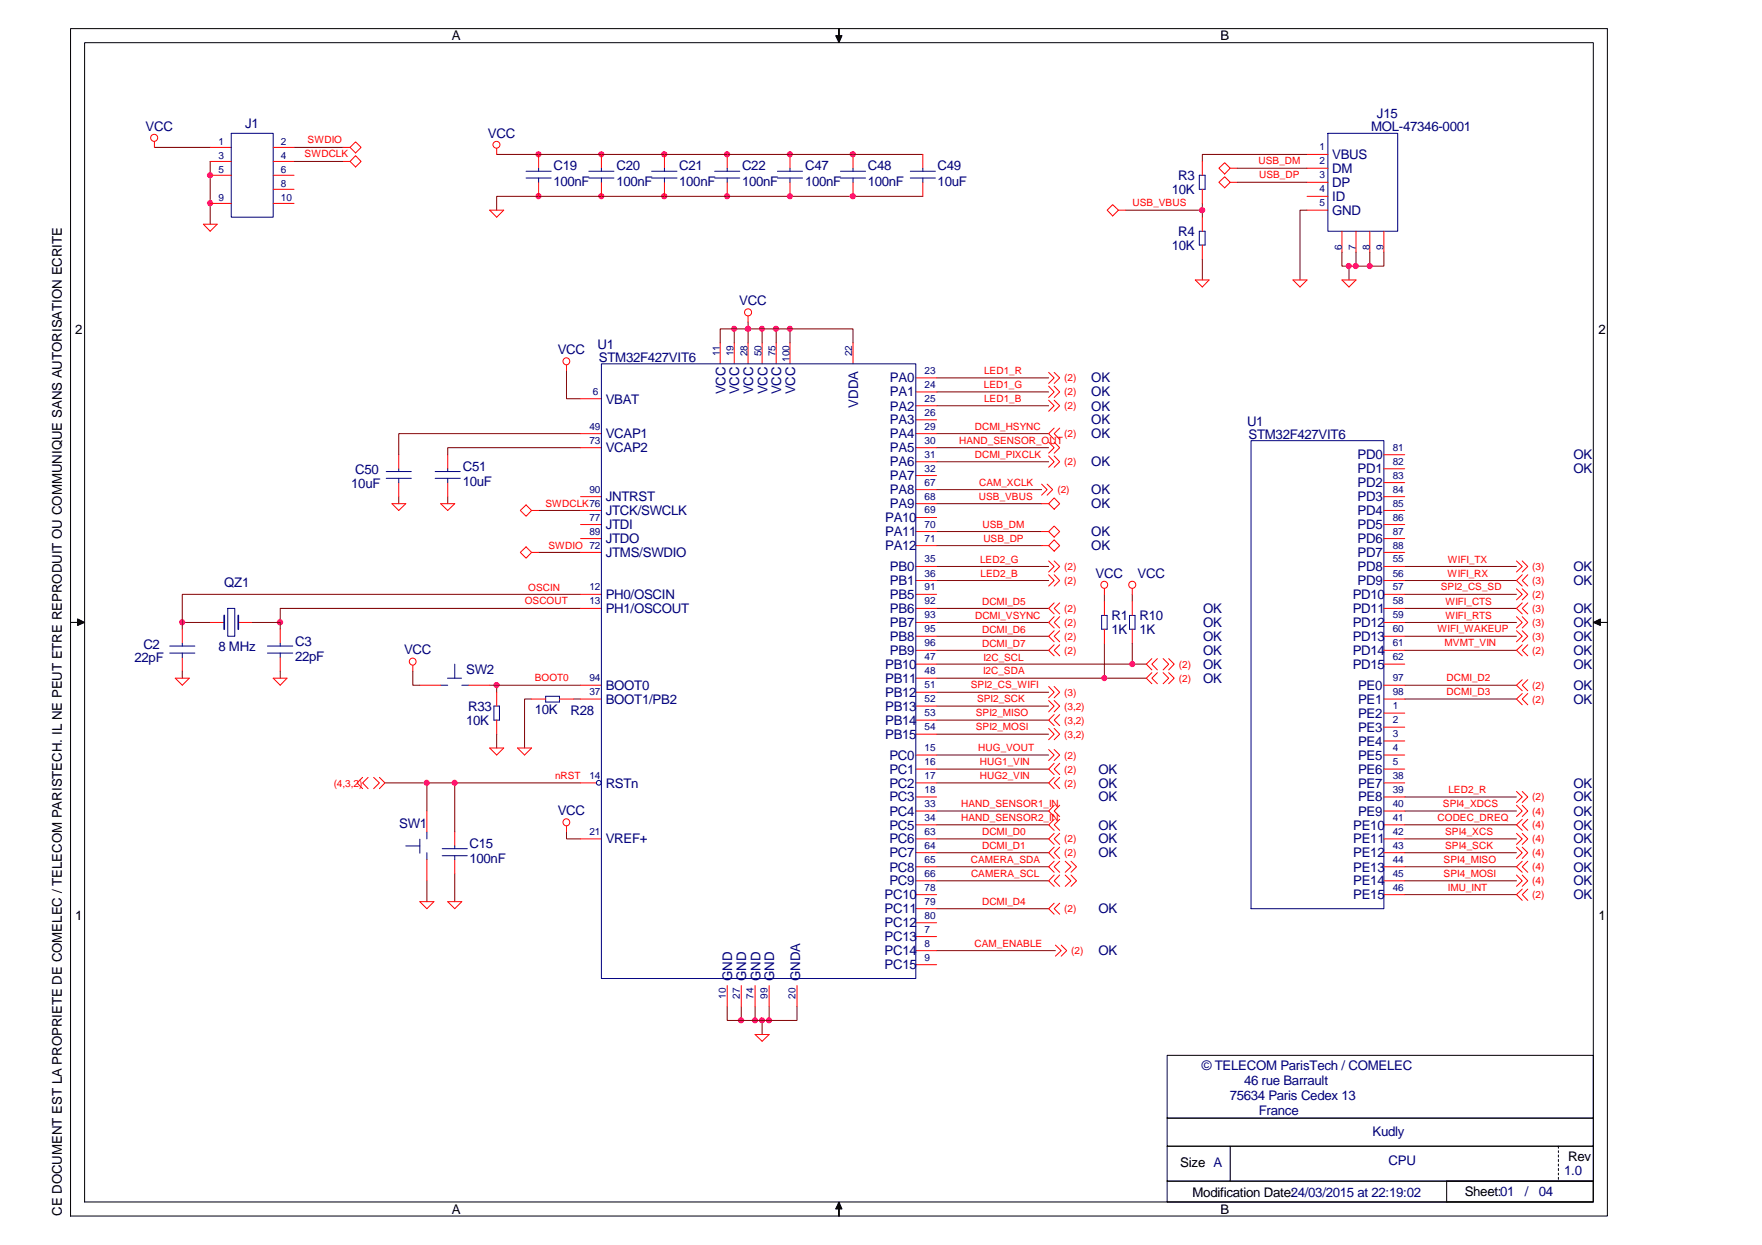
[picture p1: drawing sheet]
<svg xmlns="http://www.w3.org/2000/svg" width="297mm" height="210mm" viewBox="0 0 297 210" stroke-linecap="round" stroke-linejoin="round" font-family="sans-serif">
<path d="M26 24.8h9.4M35.4 34.3h.1M35.4 27.2v10.6M49.6 24.8h8.2M49.6 27.2h8.2" fill="none" stroke="#800000" stroke-width=".17"/>
<circle cx="35.4" cy="34.2" r=".45" fill="#f0f"/>
<circle cx="35.4" cy="34.2" r=".45" fill="none" stroke="#f0f" stroke-width=".17"/>
<path d="M35.4 29.5h.1" fill="none" stroke="#800000" stroke-width=".17"/>
<circle cx="35.4" cy="29.5" r=".44" fill="#f0f"/>
<circle cx="35.4" cy="29.5" r=".44" fill="none" stroke="#f0f" stroke-width=".17"/>
<path d="M90.8 93.1h7.1M90.8 86.1h7.1M128.5 172v2.4" fill="none" stroke="#800000" stroke-width=".17"/>
<circle cx="128.5" cy="172" r=".44" fill="#f0f"/>
<circle cx="128.5" cy="172" r=".44" fill="none" stroke="#f0f" stroke-width=".17"/>
<path d="M125 169.7v2.3" fill="none" stroke="#800000" stroke-width=".17"/>
<circle cx="124.9" cy="172" r=".45" fill="#f0f"/>
<circle cx="124.9" cy="172" r=".45" fill="none" stroke="#f0f" stroke-width=".17"/>
<path d="M127.3 169.7v2.3" fill="none" stroke="#800000" stroke-width=".17"/>
<circle cx="127.3" cy="172" r=".44" fill="#f0f"/>
<circle cx="127.3" cy="172" r=".44" fill="none" stroke="#f0f" stroke-width=".17"/>
<path d="M129.7 169.7v2.3" fill="none" stroke="#800000" stroke-width=".17"/>
<circle cx="129.6" cy="172" r=".45" fill="#f0f"/>
<circle cx="129.6" cy="172" r=".45" fill="none" stroke="#f0f" stroke-width=".17"/>
<path d="M157.9 73.1h18.9M157.9 77.9h18.9M30.7 104.9h4.7M30.7 113.2v1.1M47.2 113.2v1.1M157.9 104.9h18.9M157.9 153.2h18.9M236.8 148.5h18.8M236.8 146.1h18.8M236.8 143.8h18.8" fill="none" stroke="#800000" stroke-width=".17"/>
<circle cx="30.7" cy="104.9" r=".46" fill="#f0f"/>
<circle cx="30.7" cy="104.9" r=".46" fill="none" stroke="#f0f" stroke-width=".17"/>
<path d="M123.8 55.5v2.3" fill="none" stroke="#800000" stroke-width=".17"/>
<circle cx="123.8" cy="55.4" r=".45" fill="#f0f"/>
<circle cx="123.8" cy="55.4" r=".45" fill="none" stroke="#f0f" stroke-width=".17"/>
<path d="M126.1 54.3v3.5M133.2 55.5v2.3M95.5 62.5v4.7h2.4" fill="none" stroke="#800000" stroke-width=".17"/>
<circle cx="133.2" cy="55.4" r=".44" fill="#f0f"/>
<circle cx="133.2" cy="55.4" r=".44" fill="none" stroke="#f0f" stroke-width=".17"/>
<path d="M130.8 55.5v2.3" fill="none" stroke="#800000" stroke-width=".17"/>
<circle cx="130.8" cy="55.4" r=".45" fill="#f0f"/>
<circle cx="130.8" cy="55.4" r=".45" fill="none" stroke="#f0f" stroke-width=".17"/>
<path d="M128.5 55.5v2.3" fill="none" stroke="#800000" stroke-width=".17"/>
<circle cx="128.5" cy="55.4" r=".44" fill="#f0f"/>
<circle cx="128.5" cy="55.4" r=".44" fill="none" stroke="#f0f" stroke-width=".17"/>
<path d="M126.1 55.5h17.7v2.3" fill="none" stroke="#800000" stroke-width=".17"/>
<circle cx="126.1" cy="55.4" r=".44" fill="#f0f"/>
<circle cx="126.1" cy="55.4" r=".44" fill="none" stroke="#f0f" stroke-width=".17"/>
<path d="M97.9 100.2h-67.2v5.9M97.9 102.6h-50.7v2.3" fill="none" stroke="#800000" stroke-width=".17"/>
<circle cx="47.2" cy="104.9" r=".46" fill="#f0f"/>
<circle cx="47.2" cy="104.9" r=".46" fill="none" stroke="#f0f" stroke-width=".17"/>
<path d="M90.8 33.1h.1M42.5 104.9h4.7v1.2M72 148.5v3.5M76.7 147.3v4.7M122.6 169.7v2.3h11.8v-2.3" fill="none" stroke="#800000" stroke-width=".17"/>
<circle cx="90.8" cy="33.1" r=".45" fill="#f0f"/>
<circle cx="90.8" cy="33.1" r=".45" fill="none" stroke="#f0f" stroke-width=".17"/>
<path d="M101.4 33.1h.1" fill="none" stroke="#800000" stroke-width=".17"/>
<circle cx="101.4" cy="33.1" r=".44" fill="#f0f"/>
<circle cx="101.4" cy="33.1" r=".44" fill="none" stroke="#f0f" stroke-width=".17"/>
<path d="M112 33.1h.1" fill="none" stroke="#800000" stroke-width=".17"/>
<circle cx="112" cy="33.1" r=".46" fill="#f0f"/>
<circle cx="112" cy="33.1" r=".46" fill="none" stroke="#f0f" stroke-width=".17"/>
<path d="M122.6 33.1h.1" fill="none" stroke="#800000" stroke-width=".17"/>
<circle cx="122.6" cy="33.1" r=".45" fill="#f0f"/>
<circle cx="122.6" cy="33.1" r=".45" fill="none" stroke="#f0f" stroke-width=".17"/>
<path d="M143.8 26h.1M236.8 95.5h18.8M236.8 97.9h18.8M236.8 104.9h18.8M236.8 102.6h18.8M157.9 129.7h18.9M157.9 132h18.9" fill="none" stroke="#800000" stroke-width=".17"/>
<circle cx="143.8" cy="26" r=".46" fill="#f0f"/>
<circle cx="143.8" cy="26" r=".46" fill="none" stroke="#f0f" stroke-width=".17"/>
<path d="M90.8 26h.1" fill="none" stroke="#800000" stroke-width=".17"/>
<circle cx="90.8" cy="26" r=".45" fill="#f0f"/>
<circle cx="90.8" cy="26" r=".45" fill="none" stroke="#f0f" stroke-width=".17"/>
<path d="M101.4 26h.1" fill="none" stroke="#800000" stroke-width=".17"/>
<circle cx="101.4" cy="26" r=".44" fill="#f0f"/>
<circle cx="101.4" cy="26" r=".44" fill="none" stroke="#f0f" stroke-width=".17"/>
<path d="M112 26h.1" fill="none" stroke="#800000" stroke-width=".17"/>
<circle cx="112" cy="26" r=".46" fill="#f0f"/>
<circle cx="112" cy="26" r=".46" fill="none" stroke="#f0f" stroke-width=".17"/>
<path d="M122.6 26h.1" fill="none" stroke="#800000" stroke-width=".17"/>
<circle cx="122.6" cy="26" r=".45" fill="#f0f"/>
<circle cx="122.6" cy="26" r=".45" fill="none" stroke="#f0f" stroke-width=".17"/>
<path d="M133.2 26h.1" fill="none" stroke="#800000" stroke-width=".17"/>
<circle cx="133.2" cy="26" r=".44" fill="#f0f"/>
<circle cx="133.2" cy="26" r=".44" fill="none" stroke="#f0f" stroke-width=".17"/>
<path d="M83.7 26h71.9M133.2 33.1h.1M155.6 33.1h-71.9v2.3" fill="none" stroke="#800000" stroke-width=".17"/>
<circle cx="133.2" cy="33.1" r=".44" fill="#f0f"/>
<circle cx="133.2" cy="33.1" r=".44" fill="none" stroke="#f0f" stroke-width=".17"/>
<path d="M143.8 33.1h.1" fill="none" stroke="#800000" stroke-width=".17"/>
<circle cx="143.8" cy="33.1" r=".46" fill="#f0f"/>
<circle cx="143.8" cy="33.1" r=".46" fill="none" stroke="#f0f" stroke-width=".17"/>
<g fill="none" stroke="#800000" stroke-width=".17">
<path d="M126.1 55.5h-4.7v2.3M97.9 73.1h-30.7v3.6M97.9 75.5h-22.4v1.2M157.9 68.4h18.9M157.9 66.1h18.9M157.9 63.7h18.9M67.2 83.7v1.2M75.5 83.7v1.2M96.7 117.9h1.2M157.9 102.6h18.9M157.9 107.3h18.9M157.9 109.6h18.9"/>
<path d="M157.9 114.3h35.3M157.9 112h35.3M236.8 115.5h18.8M236.8 117.9h18.8M236.8 150.8h18.8"/>
</g>
<circle cx="126.1" cy="55.4" r=".44" fill="#f0f"/>
<circle cx="126.1" cy="55.4" r=".44" fill="none" stroke="#f0f" stroke-width=".17"/>
<path d="M89.6 117.9h-1.2v8.2M186.2 108.5v5.8M95.5 140.3v1.1h2.4" fill="none" stroke="#800000" stroke-width=".17"/>
<circle cx="186.2" cy="114.3" r=".44" fill="#f0f"/>
<circle cx="186.2" cy="114.3" r=".44" fill="none" stroke="#f0f" stroke-width=".17"/>
<path d="M190.9 108.5v3.5" fill="none" stroke="#800000" stroke-width=".17"/>
<circle cx="190.9" cy="112" r=".44" fill="#f0f"/>
<circle cx="190.9" cy="112" r=".44" fill="none" stroke="#f0f" stroke-width=".17"/>
<path d="M226.2 42.5v2.4h7.1v-2.4M230.9 42.5v2.4M157.9 92h17.7M157.9 89.6h17.7M157.9 84.9h17.7M157.9 82.5h17.7M186.2 100.2v1.2M190.9 100.2v1.2M236.8 139.1h18.8M157.9 141.4h18.9M157.9 143.8h18.9M157.9 160.3h20" fill="none" stroke="#800000" stroke-width=".17"/>
<circle cx="230.9" cy="44.8" r=".44" fill="#f0f"/>
<circle cx="230.9" cy="44.8" r=".44" fill="none" stroke="#f0f" stroke-width=".17"/>
<path d="M228.6 42.5v2.4" fill="none" stroke="#800000" stroke-width=".17"/>
<circle cx="228.6" cy="44.8" r=".46" fill="#f0f"/>
<circle cx="228.6" cy="44.8" r=".46" fill="none" stroke="#f0f" stroke-width=".17"/>
<path d="M227.4 44.9v2.3" fill="none" stroke="#800000" stroke-width=".17"/>
<circle cx="227.4" cy="44.8" r=".45" fill="#f0f"/>
<circle cx="227.4" cy="44.8" r=".45" fill="none" stroke="#f0f" stroke-width=".17"/>
<path d="M189.7 35.4h13M202.7 34.3v2.3M208.6 30.7h11.7M208.6 28.4h11.7M220.3 35.4h-1.1v11.8M220.3 26h-17.6v1.2M202.7 43.7v3.5" fill="none" stroke="#800000" stroke-width=".17"/>
<circle cx="202.7" cy="35.4" r=".46" fill="#f0f"/>
<circle cx="202.7" cy="35.4" r=".46" fill="none" stroke="#f0f" stroke-width=".17"/>
<path d="M64.9 132h33M72 132v4.7" fill="none" stroke="#800000" stroke-width=".17"/>
<circle cx="71.9" cy="132" r=".45" fill="#f0f"/>
<circle cx="71.9" cy="132" r=".45" fill="none" stroke="#f0f" stroke-width=".17"/>
<path d="M76.7 132v8.3" fill="none" stroke="#800000" stroke-width=".17"/>
<circle cx="76.6" cy="132" r=".45" fill="#f0f"/>
<circle cx="76.6" cy="132" r=".45" fill="none" stroke="#f0f" stroke-width=".17"/>
<g fill="none" stroke="#800000" stroke-width=".17">
<path d="M157.9 75.5h18.9M157.9 95.5h18.9M157.9 97.9h18.9M83.7 115.5v1.2M157.9 119h18.9M157.9 116.7h18.9M236.8 107.3h18.8M236.8 100.2h18.8M83.7 123.8v2.3M157.9 136.7h18.9M157.9 123.8h18.9M157.9 121.4h18.9"/>
<path d="M157.9 139.1h18.9M236.8 136.7h18.8M236.8 141.4h18.8"/>
</g>
<circle cx="83.7" cy="115.5" r=".45" fill="#f0f"/>
<circle cx="83.7" cy="115.5" r=".45" fill="none" stroke="#f0f" stroke-width=".17"/>
<path d="M69.6 113.2v2.3h1.2M82.5 115.5h15.4M236.8 109.6h18.8M157.9 127.3h18.9M236.8 134.4h18.8M157.9 146.1h18.9M157.9 148.5h18.9" fill="none" stroke="#800000" stroke-width=".17"/>
<g fill="none" stroke="#f00" stroke-width=".17">
<path d="M26 23.9v.9M34.3 37.8h2.3l-1.2 1.2zM35.4 24.8h3.6M35.4 27.2h3.6M35.4 29.5h3.6M35.4 34.3h3.6M46.1 24.8h3.5M46.1 27.2h3.5M46.1 29.5h3.5M46.1 34.3h3.5M46.1 31.9h3.5M57.8 24.8h1.2"/>
<path d="M57.8 27.2h1.2M59 24.8l.9-.9 1 .9-1 1zM59.9 26.2l1 1-1 1-.9-1zM82.5 35.4h2.4l-1.2 1.2zM83.7 25v1M90.8 26v2.4M90.8 30.7v2.4M101.4 26v2.4M101.4 30.7v2.4M112 26v2.4M112 30.7v2.4M122.6 26v2.4"/>
<path d="M122.6 30.7v2.4M133.2 26v2.4M133.2 30.7v2.4M143.8 26v2.4M143.8 30.7v2.4M155.6 26v2.4M155.6 30.7v2.4M186.6 35.4l1-.9 .9 .9-.9 1zM188.5 35.4h1.2M202.7 27.2v2.3M202.7 31.9v2.4M202.7 36.6v2.4"/>
<path d="M205.5 30.7l1-.9 .9 .9-.9 1zM205.5 28.4l1-1 .9 1-.9 .9zM207.4 28.4h1.2M207.4 30.7h1.2M220.3 35.4h3.6M220.3 26h3.6M220.3 28.4h3.6M220.3 30.7h3.6M220.3 33.1h3.6M226.2 39v3.5M228.6 39v3.5M230.9 39v3.5"/>
<path d="M233.3 39v3.5M121.4 57.8v3.5M123.8 57.8v3.5M126.1 53.3v1M126.1 57.8v3.5M128.5 57.8v3.5M130.8 57.8v3.5M133.2 57.8v3.5M143.8 57.8v3.5M201.5 47.2h2.3l-1.1 1.2zM202.7 41.3v2.4M218 47.2h2.3l-1.1 1.2z"/>
<path d="M226.2 47.2h2.4l-1.2 1.2zM67.2 76.7v2.3M75.5 76.7v2.3M95.5 61.6v.9M97.9 67.2h3.5M97.9 73.1h3.5M97.9 75.5h3.5M154.4 73.1h3.5M154.4 75.5h3.5M154.4 63.7h3.5M154.4 66.1h3.5M154.4 68.4h3.5"/>
<path d="M154.4 70.8h3.5M154.4 77.9h3.5M176.8 76.9l.9 1-.9 .9M176.8 67.5l.9 .9-.9 .9M176.8 65.1l.9 1-.9 .9M176.8 62.8l.9 .9-.9 .9M176.8 74.5l.9 1-.9 .9M177.7 76.9l.9 1-.9 .9M177.7 72.2l-.9 .9 .9 1M177.7 67.5l.9 .9-.9 .9M177.7 65.1l.9 1-.9 .9M177.7 62.8l.9 .9-.9 .9"/>
<path d="M177.7 74.5l.9 1-.9 .9M178.6 72.2l-.9 .9 .9 1M233.3 76.7h3.5M233.3 79h3.5M66.1 84.9h2.3l-1.2 1.2zM67.2 81.4v2.3M74.3 84.9h2.4l-1.2 1.2zM75.5 81.4v2.3M87.7 86.1l1-1 .9 1-.9 .9zM87.7 93.1l1-.9 .9 .9-.9 1zM89.6 86.1h1.2M89.6 93.1h1.2"/>
<path d="M97.9 86.1h3.5M97.9 93.1h3.5M97.9 83.7h3.5M97.9 88.4h3.5M97.9 90.8h3.5M154.4 80.2h3.5M154.4 82.5h3.5M154.4 84.9h3.5M154.4 87.2h3.5M154.4 89.6h3.5M154.4 92h3.5M154.4 95.5h3.5"/>
<path d="M154.4 97.9h3.5M175.6 81.6l.9 .9-.9 1M175.6 84.9h1.2M175.6 89.6h1.2M175.6 92h1.2M176.5 81.6l1 .9-1 1M176.8 89.6l.9-.9 .9 .9-.9 1zM176.8 94.6l.9 .9-.9 .9M176.8 96.9l.9 1-.9 .9M177.7 91l.9 1-.9 .9-.9-.9zM177.7 83.9l.9 1-.9 1-.9-1zM177.7 94.6l.9 .9-.9 .9"/>
<path d="M177.7 96.9l.9 1-.9 .9M186.2 99.2v1M190.9 99.2v1M233.3 86.1h3.5M233.3 93.1h3.5M233.3 83.7h3.5M233.3 88.4h3.5M233.3 90.8h3.5M233.3 95.5h3.5M233.3 97.9h3.5M233.3 81.4h3.5M255.6 94.6l1 .9-1 .9"/>
<path d="M255.6 99.3l1 .9-1 .9M256.6 94.6l1 .9-1 .9M256.6 96.9l-1 1 1 .9M256.6 99.3l1 .9-1 .9M257.6 96.9l-1 1 1 .9M29.5 114.3h2.4l-1.2 1.2zM30.7 106.1v2.4M30.7 110.8v2.4M35.4 104.9h2.4M40.2 104.9h2.3M46.1 114.3h2.3l-1.2 1.2zM47.2 106.1v2.4"/>
<path d="M47.2 110.8v2.4M69.6 112.2v1M70.8 115.5h3.5M79 115.5h3.5M83.7 116.7v2.3M89.6 117.9h2.4M94.3 117.9h2.4M97.9 102.6h3.5M97.9 100.2h3.5M97.9 115.5h3.5M97.9 117.9h3.5M154.4 102.6h3.5"/>
<path d="M154.4 100.2h3.5M154.4 104.9h3.5M154.4 107.3h3.5M154.4 109.6h3.5M154.4 112h3.5M154.4 114.3h3.5M154.4 116.7h3.5M154.4 119h3.5M176.8 118.1l.9 .9-.9 1M176.8 115.7l.9 1-.9 .9M177.7 104l-.9 .9 .9 1M177.7 101.6l-.9 1 .9 .9"/>
<path d="M177.7 106.3l-.9 1 .9 .9M177.7 108.7l-.9 .9 .9 1M177.7 118.1l.9 .9-.9 1M177.7 115.7l.9 1-.9 .9M178.6 104l-.9 .9 .9 1M178.6 101.6l-.9 1 .9 .9M178.6 106.3l-.9 1 .9 .9M178.6 108.7l-.9 .9 .9 1M186.2 101.4v2.4M186.2 106.1v2.4M190.9 101.4v2.4M190.9 106.1v2.4"/>
<path d="M194.2 113.4l-1 .9 1 1M194.2 111l-1 1 1 .9M195.1 113.4l-.9 .9 .9 1M195.1 111l-.9 1 .9 .9M196.1 113.4l.9 .9-.9 1M196.1 111l.9 1-.9 .9M197 113.4l.9 .9-.9 1M197 111l.9 1-.9 .9M233.3 102.6h3.5M233.3 100.2h3.5M233.3 115.5h3.5M233.3 117.9h3.5"/>
<path d="M233.3 104.9h3.5M233.3 107.3h3.5M233.3 109.6h3.5M233.3 112h3.5M255.6 104l1 .9-1 1M255.6 106.3l1 1-1 .9M256.6 101.6l-1 1 1 .9M256.6 104l1 .9-1 1M256.6 114.6l-1 .9 1 1M256.6 116.9l-1 1 1 .9M256.6 106.3l1 1-1 .9M256.6 108.7l-1 .9 1 1"/>
<path d="M257.6 101.6l-1 1 1 .9M257.6 114.6l-1 .9 1 1M257.6 116.9l-1 1 1 .9M257.6 108.7l-1 .9 1 1M61.1 131.1l-.9 .9 .9 1M62.1 131.1l-1 .9 1 1M63 131.1l1 .9-1 1M64 131.1l.9 .9-.9 1M72 136.7v3.6M82.5 126.1h2.4l-1.2 1.2zM83.7 121.4v2.4M87.2 126.1h2.4l-1.2 1.2z"/>
<path d="M95.5 139.3v1M97.9 132h2.7M154.4 132h3.5M154.4 121.4h3.5M154.4 123.8h3.5M154.4 127.3h3.5M154.4 129.7h3.5M154.4 134.4h3.5M154.4 136.7h3.5M154.4 139.1h3.5M176.8 122.8l.9 1-.9 .9M176.8 126.4l.9 .9-.9 .9"/>
<path d="M177.7 128.7l-.9 1 .9 .9M177.7 131.1l-.9 .9 .9 1M177.7 120.5l-.9 .9 .9 .9M177.7 122.8l.9 1-.9 .9M177.7 135.8l-.9 .9 .9 1M177.7 138.1l-.9 1 .9 .9M177.7 126.4l.9 .9-.9 .9M178.6 128.7l-.9 1 .9 .9M178.6 131.1l-.9 .9 .9 1M178.6 120.5l-.9 .9 .9 .9M178.6 135.8l-.9 .9 .9 1M178.6 138.1l-.9 1 .9 .9"/>
<path d="M233.3 132h3.5M233.3 127.3h3.5M233.3 129.7h3.5M233.3 134.4h3.5M233.3 136.7h3.5M233.3 139.1h3.5M233.3 120.2h3.5M233.3 122.6h3.5M233.3 124.9h3.5M255.6 135.8l1 .9-1 1M255.6 133.4l1 1-1 .9M256.6 138.1l-1 1 1 .9"/>
<path d="M256.6 135.8l1 .9-1 1M256.6 133.4l1 1-1 .9M257.6 138.1l-1 1 1 .9M70.8 152h2.3l-1.1 1.2zM72 144.9v3.6M75.5 152h2.3l-1.1 1.2zM76.7 140.3v2.3M76.7 144.9v2.4M97.9 141.4h3.5M154.4 141.4h3.5M154.4 143.8h3.5M154.4 146.1h3.5"/>
<path d="M154.4 148.5h3.5M154.4 150.8h3.5M154.4 153.2h3.5M154.4 155.6h3.5M154.4 157.9h3.5M177.7 140.5l-.9 .9 .9 1M177.7 142.8l-.9 1 .9 .9M177.7 152.3l-.9 .9 .9 .9M177.7 145.2l-.9 .9 .9 1M177.7 147.5l-.9 1 .9 .9M177.9 159.3l1 1-1 .9M178.6 140.5l-.9 .9 .9 1"/>
<path d="M178.6 142.8l-.9 1 .9 .9M178.6 152.3l-.9 .9 .9 .9M178.6 145.2l-.9 .9 .9 1M178.6 147.5l-.9 1 .9 .9M178.9 159.3l.9 1-.9 .9M179.6 145.2l.9 .9-.9 1M179.6 147.5l.9 1-.9 .9M180.5 145.2l1 .9-1 1M180.5 147.5l1 1-1 .9M233.3 141.4h3.5M233.3 143.8h3.5M233.3 146.1h3.5"/>
<path d="M233.3 148.5h3.5M233.3 150.8h3.5M255.6 142.8l1 1-1 .9M255.6 147.5l1 1-1 .9M255.6 140.5l1 .9-1 1M256.6 142.8l1 1-1 .9M256.6 145.2l-1 .9 1 1M256.6 147.5l1 1-1 .9M256.6 149.9l-1 .9 1 1M256.6 140.5l1 .9-1 1M257.6 145.2l-1 .9 1 1M257.6 149.9l-1 .9 1 1"/>
<path d="M122.6 166.2v3.5M125 166.2v3.5M127.3 174.4h2.4l-1.2 1.2zM127.3 166.2v3.5M129.7 166.2v3.5M134.4 166.2v3.5M154.4 160.3h3.5M154.4 162.6h3.5"/>
<circle cx="26" cy="23.2" r=".59"/>
<circle cx="83.7" cy="24.4" r=".58"/>
<circle cx="126.1" cy="52.7" r=".6"/>
<circle cx="95.5" cy="60.9" r=".58"/>
<circle cx="186.1" cy="98.6" r=".58"/>
<circle cx="190.9" cy="98.6" r=".6"/>
<circle cx="69.6" cy="111.5" r=".58"/>
<circle cx="95.5" cy="138.6" r=".58"/>
</g>
<g fill="none" stroke="#000080" stroke-width=".17">
<path d="M39 22.5h7.1v14.1h-7.1zM88.7 28.9h4.2M88.7 30h4.2M90.8 28.4v.5M90.8 30v.7M99.3 28.9h4.2M99.3 30h4.2M101.4 28.4v.5M101.4 30v.7M109.9 28.9h4.2M109.9 30h4.2M112 28.4v.5"/>
<path d="M112 30v.7M120.5 28.9h4.2M120.5 30h4.2M122.6 28.4v.5M122.6 30v.7M131.1 28.9h4.2M131.1 30h4.2M133.2 28.4v.5M133.2 30v.7M141.7 28.9h4.2M141.7 30h4.2M143.8 28.4v.5"/>
<path d="M143.8 30v.7M153.5 28.9h4.2M153.5 30h4.2M155.6 28.4v.5M155.6 30v.7M202.2 29.5h1v2.4h-1zM202.2 39h1v2.3h-1zM223.9 22.5h11.7v16.5h-11.7zM65.1 79.5h4.2M67.2 79v.5M73.4 79.5h4.2M75.5 79v.5"/>
<path d="M101.4 61.3h53v103.7h-53zM210.9 74.3h22.4v78.9h-22.4zM65.1 80.6h4.2M67.2 80.6v.8M73.4 80.6h4.2M75.5 80.6v.8M28.6 108.9h4.2M28.6 110.1h4.2M30.7 108.5v.4M30.7 110.1v.7M38.4 102.6h1.2v4.7h-1.2zM45.1 108.9h4.3"/>
<path d="M45.1 110.1h4.3M47.2 108.5v.4M47.2 110.1v.7M74.3 115.5h1.2M75.4 114.3h2.4M76.7 112v2.3M77.8 115.5h1.2M83.3 119h.9v2.4h-.9zM92 117.4h2.3v1h-2.3zM185.7 103.8h.9v2.3h-.9zM190.4 103.8h.9v2.3h-.9zM68.4 142.6h2.4"/>
<path d="M70.8 141.5v2.3M72 140.3v1.1M72 143.8v1.1M74.5 143.1h4.3M74.5 144.3h4.3M76.7 142.6v.5M76.7 144.3v.6"/>
<circle cx="100.9" cy="132" r=".4"/>
</g>
<path d="M37.8 103.8v2.3M40.2 103.8v2.3" fill="none" stroke="#000080" stroke-width=".28"/>
<g fill="#000">
<path d="M141.4 4.8v1.2h.5l-.5 1.2-.5-1.2h.5z" fill-rule="evenodd"/>
<path d="M11.9 104.9h1.2v-.5l1.2 .5-1.2 .6v-.6z" fill-rule="evenodd"/>
<path d="M268.6 104.9l1.2-.5v.5h1.2h-1.2v.6z" fill-rule="evenodd"/>
<path d="M141.4 202.6l.5 1.2h-.5v1.2v-1.2h-.5z" fill-rule="evenodd"/>
</g>
<g fill="none" stroke="#000" stroke-width=".17">
<path d="M11.9 4.8h259.1v200.2h-259.1zM14.3 7.2h254.3v195.4h-254.3zM141.4 4.8v1.2h.5l-.5 1.2-.5-1.2h.5zM11.9 104.9h1.2v-.5l1.2 .5-1.2 .6v-.6zM268.6 104.9l1.2-.5v.5h1.2h-1.2v.6zM196.8 177.9h71.8v10.6h-71.8zM196.8 199.1h71.8v3.5h-71.8zM196.8 188.5h71.8v4.8h-71.8zM196.8 193.3h71.8v5.8h-71.8zM207.4 193.3v5.8M243.9 199.1h24.7v3.5h-24.7zM262.7 193.3v.3"/>
<path d="M262.7 194v.3M262.7 194.7v.4M262.7 195.5v.3M262.7 196.3v.3M262.7 197v.4M262.7 197.8v.3M262.7 198.5v.3M141.4 202.6l.5 1.2h-.5v1.2v-1.2h-.5z"/>
</g>
<g font-size="2.2">
<text x="76.2" y="6.8">A</text>
<text x="205.7" y="6.8">B</text>
<text x="12.7" y="56.3">2</text>
<text x="269.4" y="56.3">2</text>
<text x="12.7" y="155.2">1</text>
<text x="269.4" y="155.2">1</text>
<text x="199" y="196.8">Size A</text>
<text x="264.4" y="195.7">Rev</text>
<text x="201" y="201.8">Modification Date:24/03/2015 at 22:19:02</text>
<text x="246.9" y="201.7">Sheet:01</text>
<text x="10.4" y="205" transform="rotate(-90 10.4 205)">CE DOCUMENT EST LA PROPRIETE DE COMELEC / TELECOM PARISTECH. IL NE PEUT ETRE REPRODUIT OU COMMUNIQUE SANS AUTORISATION ECRITE</text>
<text x="76.2" y="204.6">A</text>
<text x="205.7" y="204.6">B</text>
</g>
<g font-size="2.2" fill="#000080">
<text x="24.6" y="22">VCC</text>
<text x="41.3" y="21.6">J1</text>
<text x="82.3" y="23.2">VCC</text>
<text x="231.1" y="22.1">MOL-47346-0001</text>
<text x="232.1" y="19.9">J15</text>
<text x="93.3" y="28.7">C19</text>
<text x="103.9" y="28.7">C20</text>
<text x="114.5" y="28.7">C21</text>
<text x="125.1" y="28.7">C22</text>
<text x="135.7" y="28.7">C47</text>
<text x="146.3" y="28.7">C48</text>
<text x="158.1" y="28.7">C49</text>
<text x="224.6" y="26.8">VBUS</text>
<text x="224.6" y="29.2">DM</text>
<text x="93.3" y="31.3">100nF</text>
<text x="103.9" y="31.3">100nF</text>
<text x="114.5" y="31.3">100nF</text>
<text x="125.1" y="31.3">100nF</text>
<text x="135.7" y="31.3">100nF</text>
<text x="146.3" y="31.3">100nF</text>
<text x="158.1" y="31.3">10uF</text>
<text x="197.5" y="32.7">10K</text>
<text x="198.6" y="30.4">R3</text>
<text x="224.6" y="31.5">DP</text>
<text x="224.6" y="33.9">ID</text>
<text x="198.6" y="39.8">R4</text>
<text x="224.6" y="36.2">GND</text>
<text x="197.5" y="42.1">10K</text>
<text x="124.6" y="51.4">VCC</text>
<text x="94" y="59.7">VCC</text>
<text x="100.7" y="58.9">U1</text>
<text x="101" y="61.1">STM32F427VIT6</text>
<text x="150" y="64.5">PA0</text>
<text x="184" y="64.5">OK</text>
<text x="102.1" y="68">VBAT</text>
<text x="122.3" y="66.5" transform="rotate(-90 122.3 66.5)">VCC</text>
<text x="124.6" y="66.5" transform="rotate(-90 124.6 66.5)">VCC</text>
<text x="127" y="66.5" transform="rotate(-90 127 66.5)">VCC</text>
<text x="129.4" y="66.5" transform="rotate(-90 129.4 66.5)">VCC</text>
<text x="131.7" y="66.5" transform="rotate(-90 131.7 66.5)">VCC</text>
<text x="134.1" y="66.5" transform="rotate(-90 134.1 66.5)">VCC</text>
<text x="144.7" y="68.7" transform="rotate(-90 144.7 68.7)">VDDA</text>
<text x="150" y="66.8">PA1</text>
<text x="150" y="69.2">PA2</text>
<text x="150" y="71.5">PA3</text>
<text x="184" y="66.8">OK</text>
<text x="184" y="69.2">OK</text>
<text x="184" y="71.5">OK</text>
<text x="210.2" y="71.8">U1</text>
<text x="102.1" y="73.9">VCAP1</text>
<text x="102.1" y="76.3">VCAP2</text>
<text x="150" y="73.9">PA4</text>
<text x="150" y="76.3">PA5</text>
<text x="184" y="73.9">OK</text>
<text x="210.5" y="74">STM32F427VIT6</text>
<text x="228.9" y="77.4">PD0</text>
<text x="265.3" y="77.4">OK</text>
<text x="59.2" y="82.3">10uF</text>
<text x="59.9" y="79.9">C50</text>
<text x="78" y="79.4">C51</text>
<text x="78" y="82">10uF</text>
<text x="150" y="78.6">PA6</text>
<text x="150" y="81">PA7</text>
<text x="150" y="83.4">PA8</text>
<text x="184" y="78.6">OK</text>
<text x="184" y="83.4">OK</text>
<text x="228.9" y="82.2">PD2</text>
<text x="228.9" y="79.8">PD1</text>
<text x="265.3" y="79.8">OK</text>
<text x="102.1" y="89.2">JTDI</text>
<text x="102.1" y="86.9">JTCK/SWCLK</text>
<text x="102.1" y="84.5">JNTRST</text>
<text x="149.2" y="88.1">PA10</text>
<text x="150" y="85.7">PA9</text>
<text x="184" y="85.7">OK</text>
<text x="228.9" y="89.2">PD5</text>
<text x="228.9" y="86.9">PD4</text>
<text x="228.9" y="84.5">PD3</text>
<text x="102.1" y="93.9">JTMS/SWDIO</text>
<text x="102.1" y="91.6">JTDO</text>
<text x="149.2" y="92.8">PA12</text>
<text x="149.2" y="90.4">PA11</text>
<text x="184" y="90.4">OK</text>
<text x="184" y="92.8">OK</text>
<text x="228.9" y="93.9">PD7</text>
<text x="228.9" y="91.6">PD6</text>
<text x="37.8" y="98.9">QZ1</text>
<text x="102.1" y="101">PH0/OSCIN</text>
<text x="150" y="98.6">PB1</text>
<text x="150" y="96.3">PB0</text>
<text x="150" y="101">PB5</text>
<text x="184.7" y="97.4">VCC</text>
<text x="191.8" y="97.4">VCC</text>
<text x="228" y="101">PD10</text>
<text x="228.9" y="98.6">PD9</text>
<text x="228.9" y="96.3">PD8</text>
<text x="265.3" y="96.3">OK</text>
<text x="265.3" y="98.6">OK</text>
<text x="102.1" y="103.3">PH1/OSCOUT</text>
<text x="150" y="105.7">PB7</text>
<text x="150" y="103.3">PB6</text>
<text x="187.4" y="104.5">R1</text>
<text x="187.4" y="106.9">1K</text>
<text x="192.1" y="104.5">R10</text>
<text x="192.1" y="106.9">1K</text>
<text x="202.8" y="103.3">OK</text>
<text x="202.8" y="105.7">OK</text>
<text x="228" y="105.7">PD12</text>
<text x="228" y="103.3">PD11</text>
<text x="265.3" y="103.3">OK</text>
<text x="265.3" y="105.7">OK</text>
<text x="22.7" y="111.7">22pF</text>
<text x="24.2" y="109.3">C2</text>
<text x="36.8" y="109.8">8 MHz</text>
<text x="49.7" y="108.8">C3</text>
<text x="49.7" y="111.4">22pF</text>
<text x="68.1" y="110.3">VCC</text>
<text x="78.6" y="113.6">SW2</text>
<text x="149.2" y="112.8">PB10</text>
<text x="150" y="110.4">PB9</text>
<text x="150" y="108.1">PB8</text>
<text x="202.8" y="108.1">OK</text>
<text x="202.8" y="110.4">OK</text>
<text x="202.8" y="112.8">OK</text>
<text x="228" y="112.8">PD15</text>
<text x="228" y="110.4">PD14</text>
<text x="228" y="108.1">PD13</text>
<text x="265.3" y="112.8">OK</text>
<text x="265.3" y="110.4">OK</text>
<text x="265.3" y="108.1">OK</text>
<text x="78.9" y="119.8">R33</text>
<text x="102.1" y="116.3">BOOT0</text>
<text x="102.1" y="118.7">BOOT1/PB2</text>
<text x="149.2" y="119.8">PB13</text>
<text x="149.2" y="115.1">PB11</text>
<text x="149.2" y="117.5">PB12</text>
<text x="202.8" y="115.1">OK</text>
<text x="228.9" y="118.7">PE1</text>
<text x="228.9" y="116.3">PE0</text>
<text x="265.3" y="118.7">OK</text>
<text x="265.3" y="116.3">OK</text>
<text x="78.6" y="122.2">10K</text>
<text x="90.2" y="120.4">10K</text>
<text x="96.2" y="120.6">R28</text>
<text x="149.2" y="124.5">PB15</text>
<text x="149.2" y="122.2">PB14</text>
<text x="228.9" y="125.7">PE4</text>
<text x="228.9" y="123.4">PE3</text>
<text x="228.9" y="121">PE2</text>
<text x="149.9" y="128.1">PC0</text>
<text x="149.9" y="130.4">PC1</text>
<text x="185.2" y="130.4">OK</text>
<text x="228.9" y="130.4">PE6</text>
<text x="228.9" y="128.1">PE5</text>
<text x="94" y="137.4">VCC</text>
<text x="102.1" y="132.8">RSTn</text>
<text x="149.9" y="137.5">PC4</text>
<text x="149.9" y="135.1">PC3</text>
<text x="149.9" y="132.8">PC2</text>
<text x="185.2" y="132.8">OK</text>
<text x="185.2" y="135.1">OK</text>
<text x="228.9" y="137.5">PE9</text>
<text x="228.9" y="135.1">PE8</text>
<text x="228.9" y="132.8">PE7</text>
<text x="265.3" y="137.5">OK</text>
<text x="265.3" y="135.1">OK</text>
<text x="265.3" y="132.8">OK</text>
<text x="67.3" y="139.6">SW1</text>
<text x="79.2" y="143">C15</text>
<text x="102.1" y="142.2">VREF+</text>
<text x="149.9" y="142.2">PC6</text>
<text x="149.9" y="139.9">PC5</text>
<text x="185.2" y="139.9">OK</text>
<text x="185.2" y="142.2">OK</text>
<text x="228.1" y="142.2">PE11</text>
<text x="228.1" y="139.9">PE10</text>
<text x="265.3" y="142.2">OK</text>
<text x="265.3" y="139.9">OK</text>
<text x="79.2" y="145.5">100nF</text>
<text x="149.9" y="149.3">PC9</text>
<text x="149.9" y="146.9">PC8</text>
<text x="149.9" y="144.6">PC7</text>
<text x="185.2" y="144.6">OK</text>
<text x="228.1" y="149.3">PE14</text>
<text x="228.1" y="146.9">PE13</text>
<text x="228.1" y="144.6">PE12</text>
<text x="265.3" y="149.3">OK</text>
<text x="265.3" y="146.9">OK</text>
<text x="265.3" y="144.6">OK</text>
<text x="149.1" y="151.6">PC10</text>
<text x="149.1" y="154">PC11</text>
<text x="185.2" y="154">OK</text>
<text x="228.1" y="151.6">PE15</text>
<text x="265.3" y="151.6">OK</text>
<text x="149.1" y="161">PC14</text>
<text x="149.1" y="158.7">PC13</text>
<text x="149.1" y="156.3">PC12</text>
<text x="185.2" y="161">OK</text>
<text x="123.4" y="165.4" transform="rotate(-90 123.4 165.4)">GND</text>
<text x="125.8" y="165.4" transform="rotate(-90 125.8 165.4)">GND</text>
<text x="128.2" y="165.4" transform="rotate(-90 128.2 165.4)">GND</text>
<text x="130.5" y="165.4" transform="rotate(-90 130.5 165.4)">GND</text>
<text x="134.9" y="165.4" transform="rotate(-90 134.9 165.4)">GNDA</text>
<text x="149.1" y="163.4">PC15</text>
<text x="202.6" y="180.4">© TELECOM ParisTech / COMELEC</text>
<text x="207.3" y="185.4">75634 Paris Cedex 13</text>
<text x="209.7" y="182.9">46 rue Barrault</text>
<text x="212.2" y="187.9">France</text>
<text x="231.4" y="191.6">Kudly</text>
<text x="234.1" y="196.5">CPU</text>
<text x="257" y="201.7">/</text>
<text x="259.4" y="201.7">04</text>
<text x="263.7" y="198.2">1.0</text>
</g>
<g font-size="1.7" fill="#000080">
<text x="36.8" y="29.2">5</text>
<text x="36.8" y="26.8">3</text>
<text x="36.8" y="24.5">1</text>
<text x="47.4" y="29.2">6</text>
<text x="47.4" y="26.8">4</text>
<text x="47.4" y="24.5">2</text>
<text x="222.4" y="27.7">2</text>
<text x="222.4" y="25.4">1</text>
<text x="36.8" y="33.9">9</text>
<text x="47.4" y="33.9">10</text>
<text x="47.4" y="31.5">8</text>
<text x="222.4" y="30.1">3</text>
<text x="222.4" y="34.8">5</text>
<text x="222.4" y="32.4">4</text>
<text x="226.2" y="42.1" transform="rotate(-90 226.2 42.1)">6</text>
<text x="228.6" y="42.1" transform="rotate(-90 228.6 42.1)">7</text>
<text x="230.9" y="42.1" transform="rotate(-90 230.9 42.1)">8</text>
<text x="233.3" y="42.1" transform="rotate(-90 233.3 42.1)">9</text>
<text x="121.3" y="60.1" transform="rotate(-90 121.3 60.1)">11</text>
<text x="123.7" y="60.1" transform="rotate(-90 123.7 60.1)">19</text>
<text x="126" y="60.1" transform="rotate(-90 126 60.1)">28</text>
<text x="128.4" y="60.1" transform="rotate(-90 128.4 60.1)">50</text>
<text x="130.7" y="60.1" transform="rotate(-90 130.7 60.1)">75</text>
<text x="133.1" y="61" transform="rotate(-90 133.1 61)">100</text>
<text x="143.7" y="60.1" transform="rotate(-90 143.7 60.1)">22</text>
<text x="155.9" y="65.4">24</text>
<text x="155.9" y="63">23</text>
<text x="99.9" y="66.6">6</text>
<text x="155.9" y="70.1">26</text>
<text x="155.9" y="67.7">25</text>
<text x="99.4" y="74.8">73</text>
<text x="99.4" y="72.5">49</text>
<text x="155.9" y="77.2">31</text>
<text x="155.9" y="74.8">30</text>
<text x="155.9" y="72.5">29</text>
<text x="234.8" y="76">81</text>
<text x="99.4" y="83.1">90</text>
<text x="155.9" y="81.9">67</text>
<text x="155.9" y="79.5">32</text>
<text x="234.8" y="83.1">84</text>
<text x="234.8" y="80.7">83</text>
<text x="234.8" y="78.4">82</text>
<text x="99.4" y="87.8">77</text>
<text x="155.9" y="88.9">70</text>
<text x="155.9" y="86.6">69</text>
<text x="155.9" y="84.2">68</text>
<text x="234.8" y="87.8">86</text>
<text x="234.8" y="85.4">85</text>
<text x="99.4" y="90.1">89</text>
<text x="155.9" y="94.8">35</text>
<text x="155.9" y="91.3">71</text>
<text x="234.8" y="94.8">55</text>
<text x="234.8" y="92.5">88</text>
<text x="234.8" y="90.1">87</text>
<text x="99.4" y="101.9">13</text>
<text x="99.4" y="99.5">12</text>
<text x="155.9" y="101.9">92</text>
<text x="155.9" y="99.5">91</text>
<text x="155.9" y="97.2">36</text>
<text x="234.8" y="101.9">58</text>
<text x="234.8" y="99.5">57</text>
<text x="234.8" y="97.2">56</text>
<text x="155.9" y="106.6">95</text>
<text x="155.9" y="104.3">93</text>
<text x="234.8" y="106.6">60</text>
<text x="234.8" y="104.3">59</text>
<text x="155.9" y="113.7">48</text>
<text x="155.9" y="111.3">47</text>
<text x="155.9" y="109">96</text>
<text x="234.8" y="111.3">62</text>
<text x="234.8" y="109">61</text>
<text x="99.4" y="117.2">37</text>
<text x="99.4" y="114.9">94</text>
<text x="155.9" y="118.4">52</text>
<text x="155.9" y="116">51</text>
<text x="234.8" y="119.5">1</text>
<text x="234.8" y="117.2">98</text>
<text x="234.8" y="114.9">97</text>
<text x="155.9" y="123.1">54</text>
<text x="155.9" y="120.7">53</text>
<text x="234.8" y="124.3">3</text>
<text x="234.8" y="121.9">2</text>
<text x="99.4" y="131.3">14</text>
<text x="155.9" y="131.3">17</text>
<text x="155.9" y="129">16</text>
<text x="155.9" y="126.6">15</text>
<text x="234.8" y="131.3">38</text>
<text x="234.8" y="129">5</text>
<text x="234.8" y="126.6">4</text>
<text x="155.9" y="136.1">33</text>
<text x="155.9" y="133.7">18</text>
<text x="234.8" y="136.1">40</text>
<text x="234.8" y="133.7">39</text>
<text x="99.4" y="140.8">21</text>
<text x="155.9" y="143.1">64</text>
<text x="155.9" y="140.8">63</text>
<text x="155.9" y="138.4">34</text>
<text x="234.8" y="143.1">43</text>
<text x="234.8" y="140.8">42</text>
<text x="234.8" y="138.4">41</text>
<text x="155.9" y="147.8">66</text>
<text x="155.9" y="145.5">65</text>
<text x="234.8" y="147.8">45</text>
<text x="234.8" y="145.5">44</text>
<text x="155.9" y="154.9">80</text>
<text x="155.9" y="152.5">79</text>
<text x="155.9" y="150.2">78</text>
<text x="234.8" y="150.2">46</text>
<text x="155.9" y="162">9</text>
<text x="155.9" y="159.6">8</text>
<text x="155.9" y="157.2">7</text>
<text x="122.3" y="168.4" transform="rotate(-90 122.3 168.4)">10</text>
<text x="124.7" y="168.4" transform="rotate(-90 124.7 168.4)">27</text>
<text x="127" y="168.4" transform="rotate(-90 127 168.4)">74</text>
<text x="129.4" y="168.4" transform="rotate(-90 129.4 168.4)">99</text>
<text x="134.1" y="168.4" transform="rotate(-90 134.1 168.4)">20</text>
</g>
<g font-size="1.7" fill="#f00">
<text x="51.3" y="26.5">SWDCLK</text>
<text x="51.9" y="24.2">SWDIO</text>
<text x="212.2" y="27.7">USB_DM</text>
<text x="190.9" y="34.8">USB_VBUS</text>
<text x="212.3" y="30.1">USB_DP</text>
<text x="165.9" y="65.4">LED1_G</text>
<text x="165.9" y="63">LED1_R</text>
<text x="179.4" y="64.3">(2)</text>
<text x="165.9" y="67.7">LED1_B</text>
<text x="179.4" y="69">(2)</text>
<text x="179.4" y="66.7">(2)</text>
<text x="161.7" y="74.8">HAND_SENSOR_OUT</text>
<text x="164.3" y="72.5">DCMI_HSYNC</text>
<text x="164.3" y="77.2">DCMI_PIXCLK</text>
<text x="179.4" y="73.7">(2)</text>
<text x="165.1" y="81.9">CAM_XCLK</text>
<text x="178.3" y="83.1">(2)</text>
<text x="179.4" y="78.4">(2)</text>
<text x="91.9" y="85.4">SWDCLK76</text>
<text x="165" y="84.2">USB_VBUS</text>
<text x="165.6" y="88.9">USB_DM</text>
<text x="92.5" y="92.5">SWDIO 72</text>
<text x="165.2" y="94.9">LED2_G</text>
<text x="165.8" y="91.3">USB_DP</text>
<text x="244.1" y="94.9">WIFI_TX</text>
<text x="88.5" y="101.9">OSCOUT</text>
<text x="89.1" y="99.6">OSCIN</text>
<text x="165.3" y="97.2">LED2_B</text>
<text x="165.6" y="101.9">DCMI_D5</text>
<text x="179.4" y="96.1">(2)</text>
<text x="179.4" y="98.5">(2)</text>
<text x="242.9" y="99.5">SPI2_CS_SD</text>
<text x="243.7" y="101.9">WIFI_CTS</text>
<text x="244" y="97.2">WIFI_RX</text>
<text x="258.3" y="96.1">(3)</text>
<text x="258.3" y="98.5">(3)</text>
<text x="258.3" y="100.8">(2)</text>
<text x="164.4" y="104.3">DCMI_VSYNC</text>
<text x="165.6" y="106.6">DCMI_D6</text>
<text x="179.4" y="105.5">(2)</text>
<text x="179.4" y="103.2">(2)</text>
<text x="179.4" y="107.9">(2)</text>
<text x="242.4" y="106.6">WIFI_WAKEUP</text>
<text x="243.7" y="104.3">WIFI_RTS</text>
<text x="258.3" y="103.2">(3)</text>
<text x="258.3" y="105.5">(3)</text>
<text x="258.3" y="107.9">(3)</text>
<text x="165.6" y="109">DCMI_D7</text>
<text x="165.7" y="113.7">I2C_SDA</text>
<text x="165.8" y="111.4">I2C_SCL</text>
<text x="179.4" y="110.2">(2)</text>
<text x="198.8" y="112.6">(2)</text>
<text x="243.5" y="109">MVMT_VIN</text>
<text x="258.3" y="110.2">(2)</text>
<text x="90.2" y="114.9">BOOT0</text>
<text x="163.7" y="116">SPI2_CS_WIFI</text>
<text x="164.7" y="118.4">SPI2_SCK</text>
<text x="179.4" y="119.7">(3,2)</text>
<text x="179.4" y="117.3">(3)</text>
<text x="198.8" y="114.9">(2)</text>
<text x="243.9" y="114.9">DCMI_D2</text>
<text x="243.9" y="117.2">DCMI_D3</text>
<text x="258.3" y="116.1">(2)</text>
<text x="258.3" y="118.5">(2)</text>
<text x="164.5" y="120.7">SPI2_MISO</text>
<text x="164.5" y="123.1">SPI2_MOSI</text>
<text x="179.4" y="122">(3,2)</text>
<text x="179.4" y="124.4">(3,2)</text>
<text x="93.6" y="131.3">nRST</text>
<text x="164.9" y="126.6">HUG_VOUT</text>
<text x="165.2" y="129">HUG1_VIN</text>
<text x="165.2" y="131.3">HUG2_VIN</text>
<text x="179.4" y="130.3">(2)</text>
<text x="179.4" y="127.9">(2)</text>
<text x="56.3" y="132.6">(4,3,2)</text>
<text x="162" y="136.1">HAND_SENSOR1_IN</text>
<text x="179.4" y="132.6">(2)</text>
<text x="243.2" y="136.1">SPI4_XDCS</text>
<text x="244.2" y="133.7">LED2_R</text>
<text x="258.3" y="137.3">(4)</text>
<text x="258.3" y="135">(2)</text>
<text x="162" y="138.4">HAND_SENSOR2_IN</text>
<text x="165.6" y="140.8">DCMI_D0</text>
<text x="165.6" y="143.1">DCMI_D1</text>
<text x="179.4" y="142">(2)</text>
<text x="242.4" y="138.4">CODEC_DREQ</text>
<text x="243.6" y="140.8">SPI4_XCS</text>
<text x="243.6" y="143.1">SPI4_SCK</text>
<text x="258.3" y="139.7">(4)</text>
<text x="258.3" y="142">(4)</text>
<text x="163.7" y="145.5">CAMERA_SDA</text>
<text x="163.7" y="147.8">CAMERA_SCL</text>
<text x="179.4" y="144.4">(2)</text>
<text x="243.4" y="145.5">SPI4_MISO</text>
<text x="243.4" y="147.8">SPI4_MOSI</text>
<text x="258.3" y="144.4">(4)</text>
<text x="258.3" y="146.7">(4)</text>
<text x="258.3" y="149.1">(4)</text>
<text x="165.6" y="152.5">DCMI_D4</text>
<text x="179.4" y="153.8">(2)</text>
<text x="244.1" y="150.2">IMU_INT</text>
<text x="258.3" y="151.5">(2)</text>
<text x="164.3" y="159.6">CAM_ENABLE</text>
<text x="180.6" y="160.9">(2)</text>
</g>
</svg>
